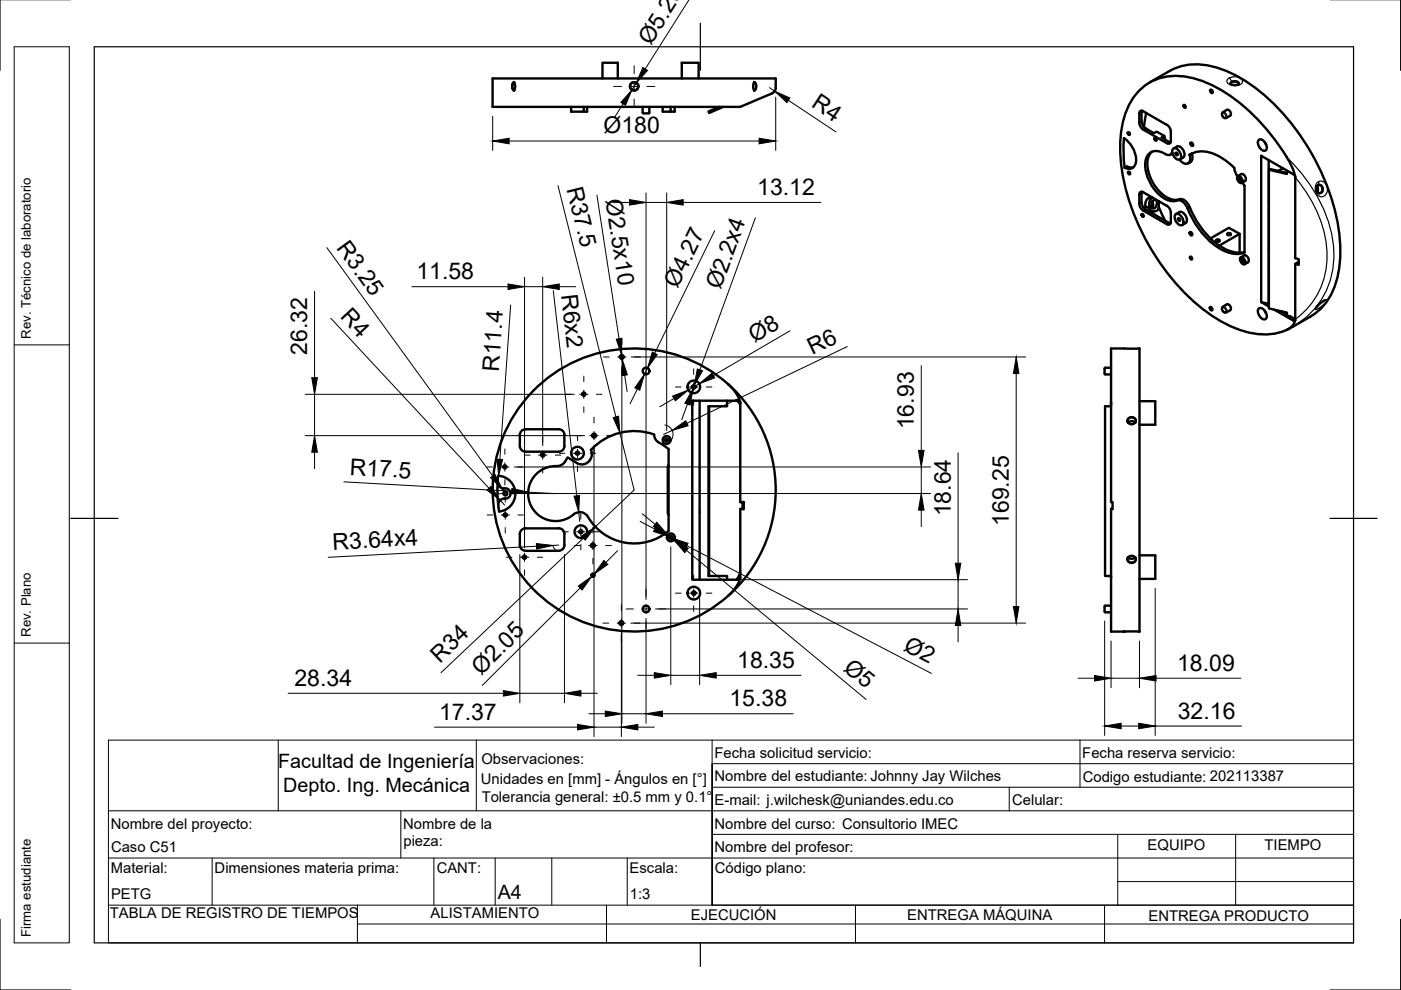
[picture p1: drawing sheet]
<svg xmlns="http://www.w3.org/2000/svg" width="297mm" height="210mm" viewBox="0 0 297 210" stroke-linecap="round" stroke-linejoin="round" font-family="sans-serif">
<!-- layer: Visible -->
<g fill="none" stroke="#000" stroke-width=".51">
<path d="M104.4 16.6h60.1v2a2.16 2.16 0 0 1-1.7 1.6l-4.1 1.7a6.4 6.4 0 0 1-4.3 .8h-50zM108.8 17.5l-.2 .5v.6l.4 .6a1.12 1.12 0 0 1 0-1.8zM109 17.4a1.8 1.8 0 0 1 0 1.8M127.7 16.6v-3.3h3.3v3.3M144.5 16.6v-3.3h3.6v3.3M159.9 17.4a1.16 1.16 0 0 1 0 1.8 1.16 1.16 0 0 0 0-1.8zM159.9 17.4a1.8 1.8 0 0 0 0 1.8M243.7 17.5l4.3-2.5a13.3 13.3 0 0 1 11.8-.1 38.3 38.3 0 0 1 16.9 15.4 42.8 42.8 0 0 1 7.4 24.9 14.9 14.9 0 0 1-5 11l-6.2 3.7M256.6 19.1l.4 .1 .1 .5-.4-.1zM260.9 17.8a1 1 0 0 1 1.8 0M260.9 17.8l.7 .2 1.1-.2M260.9 17.8a.98 .98 0 0 1 .9-.6 .98 .98 0 0 1 .9 .6"/>
<path d="M121.1 22.7v1h3.4v-1M123.8 22.7v1M136.2 22.7l.1 1.2 .1 .1M136.4 24h1.1M137.7 22.7v1.2M137.7 23.9l-.2 .1M140.5 22.7v1h2.5v-1M142.2 22.7v1M152.5 22.7l-2.3 .9 .1 .4 3-1.3M238.3 29.3a5.4 5.4 0 0 1 2.4 5.7 1.49 1.49 0 0 1-2.3 .6 28.8 28.8 0 0 1-.1-6.3zM239.4 28.1l.1 .2M239.5 36.5l.1 .2"/>
<path d="M240.3 35.5h-.6l-.8-.2-.5 .3M241.5 26l.4 1 .5 .5M241.6 24.1v1.9M242 23.8v1.9M242 25.7l.4 1 .5 .5M242.1 23.5l-.1 .3M242.4 27.5l5 2.9h.6l.2-.5M242.4 23.6l5 2.8 .5 .5 .3 1M242.4 23.6l-.2-.1a.51 .51 0 0 0-.7 .6M242.9 27.2l1.7 1.1 .6-.4 1.6 .9-.5 .4 1.9 1M243 24l-.5 2.9M244.2 32.2a3.9 3.9 0 0 0-.8 3.9 8.7 8.7 0 0 0 4.8 6.1 3.1 3.1 0 0 0 2.1 0l.9 .3 .6 .6a19.6 19.6 0 0 0 7.2 9.3l1.5 .7a5.7 5.7 0 0 0 3.4 .3"/>
<path d="M246.9 28.8l.1 .8M247.1 32.7a2.62 2.62 0 0 0-3.8 .3 6.5 6.5 0 0 0 .8 6.2 6 6 0 0 0 5 3.4 1.82 1.82 0 0 1 2.5 1.2 17.3 17.3 0 0 0 8.1 9.5 5.5 5.5 0 0 0 4.2 .3M248.2 28v1.9M248.6 32.3a.94 .94 0 0 1-1.5 .4M248.6 32.5l-.5 .3M248.8 31.5a1.55 1.55 0 0 1 1.4 2.3 1.55 1.55 0 0 1-1.4-2.3zM248.8 31.5l.7-.4a1.56 1.56 0 0 1 1.4 2.3l-.8 .4M250.1 33.8v.1M250.1 33.9a1.4 1.4 0 0 0 1.9 .6l.1-.1M252.2 32.8a1.65 1.65 0 0 1-.1 1.6M252.2 32.8a6.2 6.2 0 0 1 6.7 .6l2.8 2.2 .1 .7 .6 1.1M252.3 34.4l-.5 .3"/>
<path d="M252.4 30.3l.4 .1 .1 .5-.4-.1zM252.7 32.6l-.5 .2M252.7 32.6a1.38 1.38 0 0 1-.4 1.8M252.7 32.5v.1M260.1 23.3a.82 .82 0 0 1 .7 1.2l-.8 .5a.77 .77 0 0 1-.8-.4 .77 .77 0 0 1 .1-.8l.8-.5M262.4 37.3a.97 .97 0 0 1 .9 1.5 .97 .97 0 0 1-.9-1.5zM263.1 36.9l-.7 .4M263.2 36.9a.97 .97 0 0 1 .8 1.5l-.7 .4M263.4 38.7l.5 .7v14.2M267 29.6a1.55 1.55 0 0 1 1.3 2.3 1.55 1.55 0 0 1-1.3-2.3zM268.1 30.1l.3 .6M269 33.9v30.6"/>
<path d="M269 36v29.4l3.9 .9v.6l1.7 .7M269 38.4v.1M272 35.7l-1 .5M272.9 36.2v.7l-3.9-.9 .2-.2 3.7 .9M274.6 37.5a10.9 10.9 0 0 0-1.8-4.1 40.1 40.1 0 0 0-16.5-15.6 14.3 14.3 0 0 0-11.6-.8 12.3 12.3 0 0 0-6.7 9.1 34.2 34.2 0 0 0 2.4 19.3 47 47 0 0 0 17.5 22.2 18.2 18.2 0 0 0 12.3 3.1l2.6-.8M274.6 37.5v17.3l.8 .1v1.3l-.8-.3M274.6 37.5l-.3-.5-6.9-4v31.1l1.6 .9M279.2 39.6l.2 .5-.1 .6M279.4 39.3a.81 .81 0 0 1 1 .7 .81 .81 0 0 1-.9 .9 1.17 1.17 0 0 1-.1-1.6zM279.4 39.3a.82 .82 0 0 1 1 .7 .82 .82 0 0 1-.8 .9M242 42.9l.3 .9 .6 .6M242.1 40.7l-.1 2.2"/>
<path d="M242.7 43.9a1.42 1.42 0 0 1 1.5 1.2M242.7 43.9l-.2 .1M242.9 44.4l4.9 2.9M243.7 43.8l-.1 .5M244.2 41.8a1.42 1.42 0 0 0-1.3 2.1M244.3 42.7l.2 .7-.3 .7a1.21 1.21 0 0 0 0-1.3M244.4 41.9a1.54 1.54 0 0 0-.7 1.9M244.8 44.8l-.7 .1M245.4 42.8a.71 .71 0 0 0-1-.3 .71 .71 0 0 0-.2 1M245.7 43.8l1.3 3M245.7 42.7l-.4 .2a1.01 1.01 0 0 1-1 1.3l-.2-.4 .1-.3-.5 .3M245.8 42.7l-.1 .4a1.27 1.27 0 0 1-.9 1.7l-.9-.2"/>
<path d="M247.8 47.2l.4 .2M248.2 45.1v1.9M248.2 45.1l-.3-1-.5-.5-5-2.8-.3-.1-.5 .2v2.6l.6 1 5.2 3 .6 .1 .2-.6M249.3 45.4a1.55 1.55 0 0 1 1.4 2.3 1.55 1.55 0 0 1-1.4-2.3zM250 45a1.56 1.56 0 0 1 1.4 2.3l-.7 .4M250 45l-.7 .4M252.3 49.2l.4 .1 .1 .6-.4-.1zM257.9 50.8h.4l.3 .3-.5 .1-.3-.1zM258.5 52.1l4.3-2.5v4M260.3 49.5l.4-.1 .3 .3-.5 .2-.3-.2zM262.8 49.6l-2.2-1.3-4 2.3M263.1 54.6a.97 .97 0 0 1 .8 1.4 .97 .97 0 0 1-.8-1.4z"/>
<path d="M263.8 54.1a.97 .97 0 0 1 .8 1.5l-.7 .4M263.8 54.2l-.7 .4M269 42.6v.1M269 58.9v.1M269 57.1h.1M269 53.1v.1M275.4 55.7h-.3l-.5 .2v11.8a2.79 2.79 0 0 1-1.8 2.2M234.2 78.1v1.1M234.2 79.2l.2 .2M234.4 79.4h1.2M234.4 78h1.2M234.4 78l-.2 .1"/>
<path d="M238.3 73.9h-2.7v11.4M238.3 73.9h3.2M241.6 73.9h.1M241.6 73.9v60M256.5 65.1l.4 .1 .1 .6-.4-.1zM260.1 64.5l-.8 .5a.77 .77 0 0 0-.1 .9 .77 .77 0 0 0 .8 .4l.8-.5M260.1 64.5a.82 .82 0 0 1 .7 1.2M267 65.3a1.55 1.55 0 0 1 1.3 2.4 1.55 1.55 0 0 1-1.3-2.4zM267.4 64.1l1.6 .3M268.1 65.9l.3 .5M270.2 65.7l4.1 2.3 .3-.1M271.8 66.1l1.1 .6"/>
<path d="M272.3 66.2l.2 .3M280.9 63.7l-.8 .5-1 1M111.4 91h7.1a1.22 1.22 0 0 1 1.2 1.2M111.5 91a1.22 1.22 0 0 0-1.3 1.2v2.4a1.22 1.22 0 0 0 1.2 1.2h7a1.22 1.22 0 0 0 1.3-1.2M119.7 92.2v2.4M138.7 92.1a2.17 2.17 0 0 0 1.5 2l1.6 1.1M138.7 92.1a12.5 12.5 0 0 0-13.4 3.3 2.15 2.15 0 0 1-.5 2.4 2.15 2.15 0 0 1-2.5 .4l-1.9-1.2a2.74 2.74 0 0 1-3.2 1.9 5.8 5.8 0 0 0-4.7 8.3 5.8 5.8 0 0 0 9.4 1.7 2 2 0 0 1 2.8 .7 11.3 11.3 0 0 0 17.1 3M141.8 98.6l-.2 .6v9.4l.2 .6M141.8 95.2v17.4M148.3 85v37.9M150.3 86.1v36M154.2 85v1.1h-4v36h4v.8"/>
<path d="M154.4 81.5a6.9 6.9 0 0 1 2.6 4v20.9M156.1 85h.6M156.4 85l.6 .8M156.5 85h-9.7v37.9h9.7M156.5 84.9l.5 .4M235.6 85.3v.8h-1.3v36h1.3v11.8h6M235.6 85.3v21.1l.3 .1v1.5l-.3-.1M239.2 88.7a.81 .81 0 0 1 1.3-.1 .81 .81 0 0 1-.1 1.2 .81 .81 0 0 1-1.1 0 .81 .81 0 0 1-.1-1.1zM240.7 89.6a.96 .96 0 0 0-1.5 0M240.7 89.6a.82 .82 0 0 0-.8-1.1 .82 .82 0 0 0-.7 1.1M241.6 85.1h3.3v5h-3.3M105.5 102.1a1.34 1.34 0 0 0 1.3 1.5"/>
<path d="M105.6 100.9a3.8 3.8 0 0 1 3.7 3.7 3.8 3.8 0 0 1-3.5 3.9 29 29 0 0 1-.2-7.6zM106.8 103.6h.3M107 105.7h.1M107 105.7a1.34 1.34 0 0 0-1.4 1.5M107.2 103.5a1.09 1.09 0 0 1 1 1.1 1.09 1.09 0 0 1-1 1.1M111.4 112h7M111.4 112a1.22 1.22 0 0 0-1.2 1.2v2.4a1.22 1.22 0 0 0 1.3 1.2M118.5 112a1.22 1.22 0 0 1 1.2 1.2M119.7 113.2v2.4M119.7 115.6a1.22 1.22 0 0 1-1.2 1.2h-7.1M157 106.4l.7 .1v1.5l-.7-.1v14.4a6.8 6.8 0 0 1-2.6 4M157 106.4l.4 .1v1.4"/>
<path d="M157.4 106.5h.3M235.9 107.9h-.3v14.7M239.2 118.2a.82 .82 0 0 0 .7 1.1 .82 .82 0 0 0 .8-1.1M239.2 118.1a.96 .96 0 0 0 1.5 0M239.2 118.1a.81 .81 0 0 1 1.3-.1 .81 .81 0 0 1-.2 1.3 .8 .8 0 0 1-1-.2 .8 .8 0 0 1-.1-1zM241.6 117.7h3.3v5h-3.3M156.9 122.6l-.4 .3M157 121.4l-.8 1.5M234.2 128.6v1.1M234.2 129.6l.2 .2M234.4 129.8h1.2M234.4 128.4h1.2"/>
<path d="M234.4 128.4l-.2 .2M241.6 133.9h.1"/>
<circle cx="134.4" cy="18.3" r=".88"/>
<circle cx="134.5" cy="18.3" r=".88"/>
<circle cx="239.3" cy="28.3" r=".25"/>
<circle cx="239.3" cy="36.7" r=".25"/>
<circle cx="244.9" cy="29.6" r=".26"/>
<circle cx="249.4" cy="32.7" r=".25"/>
<circle cx="251.1" cy="22.6" r=".26"/>
<circle cx="262.8" cy="38.1" r=".25"/>
<circle cx="242.2" cy="45.7" r=".26"/>
<circle cx="250" cy="46.6" r=".25"/>
<circle cx="252.5" cy="54.7" r=".26"/>
<circle cx="263.4" cy="55.3" r=".25"/>
<circle cx="131.8" cy="75.7" r=".41"/>
<circle cx="137" cy="78.7" r=".71"/>
<circle cx="107" cy="99" r=".33"/>
<circle cx="115.1" cy="96.5" r=".35"/>
<circle cx="122.4" cy="96.1" r="1.34"/>
<circle cx="122.4" cy="96.1" r=".33"/>
<circle cx="123.8" cy="83.6" r=".35"/>
<circle cx="126" cy="92.4" r=".41"/>
<circle cx="141.3" cy="93.3" r=".84"/>
<circle cx="141.3" cy="93.3" r=".33"/>
<circle cx="147.1" cy="82" r=".37"/>
<circle cx="147.1" cy="82" r="1.34"/>
<circle cx="107.1" cy="109.2" r=".33"/>
<circle cx="107.2" cy="104.6" r=".41"/>
<circle cx="111.2" cy="118.1" r=".35"/>
<circle cx="123.2" cy="112.7" r="1.34"/>
<circle cx="123.2" cy="112.7" r=".33"/>
<circle cx="125.7" cy="115.7" r=".41"/>
<circle cx="134.5" cy="103.9" r="30"/>
<circle cx="142.2" cy="113.9" r=".84"/>
<circle cx="142.2" cy="113.9" r=".33"/>
<circle cx="125.7" cy="121.9" r=".35"/>
<circle cx="131.7" cy="132.1" r=".41"/>
<circle cx="137" cy="129.1" r=".71"/>
<circle cx="147.1" cy="125.8" r=".37"/>
<circle cx="147.1" cy="125.8" r="1.34"/>
</g>
<!-- layer: Visible Narrow -->
<g fill="none" stroke="#000" stroke-width=".25">
<path d="M260.4 16.7a2.19 2.19 0 0 1 3 .3 1.07 1.07 0 0 1-1.3 1.2 1.75 1.75 0 0 1-2-1zM260.6 16.5l.3 .4 .2 .5M242 23.8l-.4 .3M242 25.7l-.4 .3M242.9 27.2l-.5 .3M247.8 30.1l-.4 .2M248.6 32.5l-.3 .1M252.5 34.3l-.5 .2M252.6 34.2l-.5 .2M259.2 24.1l.1-.1a.6 .6 0 0 1 .4 1 .7 .7 0 0 1-.5-.9zM259.3 23.8a.82 .82 0 0 1 .7 1.2M272.8 33.4a31.3 31.3 0 0 1 9.9 18.6 17.3 17.3 0 0 1-8.7 17.3"/>
<path d="M274.6 37.6a26 26 0 0 1 6.7 17.5 16.2 16.2 0 0 1-6.7 12.6M279.3 38.7a1.43 1.43 0 0 1 1.7 .1 1.43 1.43 0 0 1 .4 1.6 1.27 1.27 0 0 1-1.2 1.3 1.27 1.27 0 0 1-1.3-1.3v-1zM279.5 38.5l.1 .3-.1 .5M242 41l-.4 .3M242 42.9l-.4 .3M242.9 44.4l-.5 .3M247.8 47.3l-.4 .2M250.1 42.2l-.5 .3M252.2 43.9l-.4 .3M269 58.3h.1M269 52.7h.1M269 45.1h.1"/>
<path d="M269 42.9h.1M259.2 65.3l.1-.1a.6 .6 0 0 1 .4 1 .7 .7 0 0 1-.5-.9zM259.3 65a.82 .82 0 0 1 .7 1.3M274.6 67.8l-.3 .2M279.3 64.9l.4-.5a2.21 2.21 0 0 1 1.7-.8 4.3 4.3 0 0 1-2.6 2zM280.7 63.7l-.1 .1"/>
</g>
<!-- layer: BOM -->
<path d="M3 9.9h11.7v190h-11.7zM3 73.1h11.7M3 136.3h11.7" fill="none" stroke="#000" stroke-width=".21"/>
<!-- layer: Border -->
<path d="M0 -.1v15M297 -.1v15M20 9.9h267v190h-267zM148.5 4.9v10M15 109.9h10M282 109.9h10M0 194.9v15h15M148.5 199.9v5M297 194.9v15h-15" fill="none" stroke="#000" stroke-width=".25"/>
<!-- layer: TitleBlock -->
<g fill="none" stroke="#000" stroke-width=".21">
<path d="M59 156.9v15M101 156.9v15M151 156.9v35v-30h136M229 156.9v10M23 171.9h264M85 171.9v10M151 166.9h136M151 176.9h136M214 166.9v5M237 176.9v15M262 176.9v15M23 191.9v8h264v-43h-264v35h264h-136"/>
<path d="M23 181.9h264M45 181.9v10M75.8 195.9h211.2M75.8 191.9v8M92 181.9v10M105 181.9v10M117 181.9v10M128.6 191.9v8M133 181.9v10M181.4 191.9v8M234.2 191.9v8M237 186.9h50"/>
</g>
<!-- layer: FD_Dimensions -->
<g fill="none" stroke="#000" stroke-width=".21">
<path d="M146.1 -.1l-9.3 14.7M134.9 17.6l-.9 1.5M163.1 18.6l1.1 .7M104.5 24.7v7.2M107.9 29.9h53.1M118.3 39.3l12.3 49.1M132.1 22l-1.9 3M164.5 20.6v11.3M167.2 21.3l10 6.7M69.3 52.5l35.2 48.4M111.2 58.8v57.4M115.1 58.8v35.7"/>
<path d="M126.6 41.4l4.7 30.4M130 42.9h3.5M137 40.9v86.2M137 42.9h4.4M141.4 40.9v50.4M144.8 42.9h29.2M151.5 48.9l-12.7 26M160.2 46.2l-11.8 32.2M66.7 61.8v18.3M70.1 67.5l33.6 36M87.3 60.8h20.4M108.3 64.7l-2.3 32.7"/>
<path d="M111.2 60.8h3.9M117.3 61.6l5 43.5M118.6 60.8h3.5M131.8 75.3l.1 .8M131.8 77.7v75.6M132.4 79.6l.6 3.4M133.8 75.7h83.6M137.3 78.1l-.6 1.2M167.5 70.1l-16.2 9.5M179.6 73.5l-34 16.2M195.3 77.5v18M215.5 79.2v49.4"/>
<path d="M64.7 92.4h59.3M64.7 83.6h57.1M66.7 83.6v8.8M66.7 95.9v3.5M109.1 99h88.2M125.9 94.4v61.8M131.4 91.8l3.1 12.1-8.3 7.8M135.1 82.5l-1.5 3.1M141 90.1a2 2 0 0 1 1.6 2.6 2 2 0 0 1-2.8 1.2M142.5 91.3l-1.8 .8M142.9 84.5l-3 1.7M145.8 85.7l-1.3 3.3"/>
<path d="M147.2 81.7l-.2 .7M148.2 81.4l-2.3 1.3M195.3 99v5.6M203.1 96v23.4M72.9 102.2l35.6 2M105.7 100.9l-.2 3.8M106.1 106.1l.9 1M106.5 103.8l.7 .8M106.9 105.7a1.32 1.32 0 0 0-1.1 .8 1.32 1.32 0 0 0 .2 1.4M107.2 103.5l-.7 .2M109.2 104.6h88.1M110.2 117.6v31.4"/>
<path d="M112 104.3l5.8 .4M113.7 115.8l-44.1 2.4M117.2 115.6a1.22 1.22 0 0 0 1.3 1.2M118.4 115.6h-1.2M119.7 117.6v31.4M122.7 108.6l.2 2M123.7 114.1l-30.2 28.5M130.9 116.8l-2.4 2.4M135.7 110.5l3.1 1.7M136.2 108.9l2.7 2.3M141.6 113.4l1.3 1.1M141.9 113.8l.6 .3"/>
<path d="M142.2 115.9v29.3M145.6 116.7l38 31.6M145.6 115.7l51.9 27.1M195.3 108.2v3.4M123 124.7l-20.8 20.6M126 121.7l-.5 .5M131.7 134.1v22.1M133.7 132.1h83.7M137 131.1v22.2M139 129.1h66.1M148.3 124.9v20.3M148.8 122.9h56.3"/>
<path d="M203.1 122.9v6.2M203.1 132.6v3.5M234.2 131.7v24.2M235.6 135.9v9.9M241.6 135.9v9.9M244.9 124.7v31.2M61.1 147h45.6M92.1 154.2h30.3M110.2 147h9.5M123.2 147h3.5M124.8 151.3h3.5M125.9 154.2h5.8"/>
<path d="M131.8 151.3h5.2M135.2 143.2h3.5M135.2 154.2h3.5M140.5 151.3h27.7M142.2 143.2h6.1M151.8 143.2h18M228.6 143.8h3.5M235.6 143.8h6M237.7 153.9h3.7M244.9 153.9h18.3M245.1 143.8h18"/>
</g>
<g fill="#000" stroke="#000" stroke-width=".21">
<path d="M136.3 14.3l1 .6-2.4 2.7zM104.5 29.9l3.4-.6v1.2zM134 19.1l-1.4 3.2-1-.6zM161 29.3l3.5 .6-3.5 .6zM164.2 19.3l3.3 1.5-.7 1zM133.5 42.3l3.5 .6-3.5 .6zM141.4 42.9l3.4-.6v1.2zM107.7 60.2l3.5 .6-3.5 .6zM115.1 60.8l3.5-.6v1.2zM130.7 71.9l1.1-.2v3.6zM131.9 76.1l1.1 3.4-1.1 .2zM138.3 74.6l1 .6-2 2.9z"/>
<path d="M147.8 78.2l1.1 .4-1.7 3.1zM148.2 81.4l2.8-2.3 .6 1zM215.5 75.7l.5 3.5h-1.1zM66.7 92.4l.6 3.5h-1.2zM66.1 80.1h1.2l-.6 3.5zM105.4 97.4h1.2l-.9 3.5zM130 88.5l1.1-.3 .3 3.6zM136.7 79.3l-1.1 3.4-1-.5zM142.6 84l3.3-1.3-2.7 2.3zM147 82.4l-.7 3.5-1.1-.4zM142.5 91.3l2.9-2.1 .5 1.1zM194.7 95.5h1.2l-.6 3.5z"/>
<path d="M103.3 103.9l.8-.8 2 3zM104 101.3l.9-.7 1.6 3.2zM108.5 103.6l3.5 .7-3.5 .4zM113.7 115.2l3.5 .4-3.4 .8zM121.7 105.2l1.2-.1-.2 3.5zM123.3 113.7l2.9-2-2.1 2.8zM128 118.8l.9 .9-2.9 2zM139.1 111.7l2.8 2.1-3.3-1.1zM139.3 110.7l2.3 2.7-3.1-1.8zM142.5 114.1l3.4 1.1-.5 1zM142.9 114.5l3 1.8-.7 .9zM195.3 104.6l.6 3.6h-1.2z"/>
<path d="M202.5 119.4h1.2l-.6 3.5zM122.6 124.3l2.9-2.1-2.1 2.9zM203.1 129.1l.6 3.5h-1.2zM214.9 128.6h1.1l-.5 3.5zM106.7 146.4l3.5 .6-3.5 .6zM122.4 153.6l3.5 .6-3.5 .6zM119.7 147l3.5-.6v1.2zM128.3 150.8l3.5 .5-3.5 .6zM131.7 154.2l3.5-.6v1.2zM138.7 142.6l3.5 .6-3.5 .6zM137 151.3l3.5-.5v1.1zM148.3 143.2l3.5-.6v1.2z"/>
<path d="M232.1 143.2l3.5 .6-3.5 .6zM234.2 153.9l3.5-.6v1.2zM241.4 153.3l3.5 .6-3.5 .6zM241.6 143.8l3.5-.6v1.2z"/>
</g>
<!-- layer: Smart Centers -->
<g fill="none" stroke="#000" stroke-width=".21">
<path d="M130.1 18.3h1.7M133.6 18.3h1.7M134.5 13.9v1.7M134.5 17.4v1.8M137.1 18.3h1.7M134.5 21v1.7M123.8 79.7v1.2M127.9 75.7h1.3M131 75.7h1.7M131.8 71.8v1.2M131.8 74.8v1.8M131.8 78.4v1.2"/>
<path d="M134.5 75.7h1.3M147.1 78.2v1.2M103.2 99h1.2M106.2 99h1.7M107 95.2v1.1M107 98.1v1.8M109.7 99h1.2M111.2 96.5h1.2M114.2 96.5h1.8M115.1 92.6v1.2M115.1 95.6v1.8M115.1 99.2v1.1"/>
<path d="M117.8 96.5h1.1M118.6 96.1h1.2M119.9 83.6h1.2M121.6 96.1h1.7M122 92.4h1.3M122.4 92.3v1.1M122.4 95.2v1.8M122.4 98.8v1.1M122.9 83.6h1.8M123.8 82.7v1.8M123.8 86.3v1.1M125.1 92.4h1.7"/>
<path d="M125.1 96.1h1.2M125.9 88.4v1.3M125.9 91.5v1.8M125.9 95.1v1.2M126.4 83.6h1.2M128.6 92.4h1.3M143.2 82.1h1.2M146.2 82.1h1.8M147.1 81.1v1.8M147.1 84.7v1.2M149.8 82.1h1.1M103.3 109.2h1.2"/>
<path d="M104.6 104.7h1.8M105.5 103.8v1.8M106.2 109.2h1.8M107 101.7v1.1M107.1 105.4v1.1M107.1 108.3v1.8M107.1 111.9v1.1M107.4 118.1h1.1M109.8 109.2h1.2M110.3 118.1h1.8M111.2 114.3v1.2M111.2 117.3v1.8"/>
<path d="M113.9 118.1h1.2M119.3 112.7h1.2M121.8 115.7h1.2M122.3 112.7h1.8M123.1 108.9v1.2M123.1 111.9v1.8M123.1 115.4v1.2M124.8 115.7h1.8M125.7 111.8v1.2M125.7 114.8v1.8M125.7 118.4v1.2M125.8 112.7h1.2"/>
<path d="M128.4 115.7h1.2M111.2 120.8v1.2M127.8 132.1h1.3M130.9 132.1h1.7M131.7 128.2v1.2M131.7 131.2v1.8M131.7 134.8v1.2M132.8 129.1h1.5M134.4 132.1h1.3M136.1 129.1h1.8M137 124.9v1.5M137 128.2v1.8"/>
<path d="M137 131.8v1.5M139.7 129.1h1.5M143.2 125.8h1.2M146.2 125.8h1.8M147.1 121.9v1.2M147.1 124.9v1.8M147.1 128.5v1.1M149.8 125.8h1.1"/>
</g>
<g font-size="4.9">
<text x="138" y="9.7" transform="rotate(-58 138 9.7)">Ø5.25</text>
<text x="171.8" y="22.6" transform="rotate(34 171.8 22.6)">R4</text>
<text x="128" y="28.3">Ø180</text>
<text x="120.1" y="40" transform="rotate(76 120.1 40)">R37.5</text>
<text x="160.5" y="41.4">13.12</text>
<text x="128.4" y="42.4" transform="rotate(81 128.4 42.4)">Ø2.5x10</text>
<text x="71.2" y="52.5" transform="rotate(54 71.2 52.5)">R3.25</text>
<text x="88.3" y="59.2">11.58</text>
<text x="119" y="62.5" transform="rotate(84 119 62.5)">R6x2</text>
<text x="143.7" y="61.3" transform="rotate(-64 143.7 61.3)">Ø4.27</text>
<text x="152.8" y="61.6" transform="rotate(-70 152.8 61.6)">Ø2.2x4</text>
<text x="72" y="67.3" transform="rotate(47 72 67.3)">R4</text>
<text x="65.1" y="75.2" transform="rotate(-90 65.1 75.2)">26.32</text>
<text x="159.9" y="72.7" transform="rotate(-30 159.9 72.7)">Ø8</text>
<text x="172.2" y="75.3" transform="rotate(-25 172.2 75.3)">R6</text>
<text x="105.8" y="78.9" transform="rotate(-86 105.8 78.9)">R11.4</text>
<text x="193.8" y="91" transform="rotate(-90 193.8 91)">16.93</text>
<text x="74.1" y="100.7" transform="rotate(3 74.1 100.7)">R17.5</text>
<text x="201.6" y="109.5" transform="rotate(-90 201.6 109.5)">18.64</text>
<text x="213.9" y="111.5" transform="rotate(-90 213.9 111.5)">169.25</text>
<text x="70.6" y="116.6" transform="rotate(-3 70.6 116.6)">R3.64x4</text>
<text x="191.3" y="137.7" transform="rotate(28 191.3 137.7)">Ø2</text>
<text x="93.2" y="140.7" transform="rotate(-43 93.2 140.7)">R34</text>
<text x="102" y="143.3" transform="rotate(-45 102 143.3)">Ø2.05</text>
<text x="156.3" y="141.6">18.35</text>
<text x="178.6" y="142" transform="rotate(40 178.6 142)">Ø5</text>
<text x="249.6" y="142.3">18.09</text>
<text x="62.4" y="145.4">28.34</text>
<text x="154.7" y="149.8">15.38</text>
<text x="93.1" y="152.6">17.37</text>
<text x="249.7" y="152.4">32.16</text>
</g>
<g font-size="4.2">
<text x="59" y="162.9">Facultad de Ingeniería</text>
<text x="60" y="168">Depto. Ing. Mecánica</text>
<text x="105.5" y="190.7">A4</text>
</g>
<g font-size="3.1">
<text x="102.1" y="162">Observaciones:</text>
<text x="151.5" y="160.7">Fecha solicitud servicio:</text>
<text x="229.5" y="160.7">Fecha reserva servicio:</text>
<text x="102" y="166.3">Unidades en [mm] - Ángulos en [°]</text>
<text x="151.5" y="165.7">Nombre del estudiante: Johnny Jay Wilches</text>
<text x="229.6" y="165.7">Codigo estudiante: 202113387</text>
<text x="102.1" y="170.1">Tolerancia general: ±0.5 mm y 0.1°</text>
<text x="151.5" y="170.7">E-mail: j.wilchesk@uniandes.edu.co</text>
<text x="214.6" y="170.7">Celular:</text>
<text x="23.5" y="175.7">Nombre del proyecto:</text>
<text x="85.5" y="175.7">Nombre de la</text>
<text x="85.5" y="179.4">pieza:</text>
<text x="151.5" y="175.7">Nombre del curso: Consultorio IMEC</text>
<text x="23.5" y="185.2">Material:</text>
<text x="23.5" y="180.7">Caso C51</text>
<text x="45.5" y="185.2">Dimensiones materia prima:</text>
<text x="92.6" y="185.2">CANT:</text>
<text x="133.5" y="185.2">Escala:</text>
<text x="151.5" y="180.7">Nombre del profesor:</text>
<text x="151.6" y="185.2">Código plano:</text>
<text x="243.3" y="180.2">EQUIPO</text>
<text x="268.1" y="180.2">TIEMPO</text>
<text x="23.5" y="190.7">PETG</text>
<text x="133.5" y="190.7">1:3</text>
<text x="23.3" y="194.7">TABLA DE REGISTRO DE TIEMPOS</text>
<text x="91.3" y="194.6">ALISTAMIENTO</text>
<text x="146.5" y="195.1">EJECUCIÓN</text>
<text x="192.4" y="195.1">ENTREGA MÁQUINA</text>
<text x="243.5" y="195.2">ENTREGA PRODUCTO</text>
</g>
<g font-size="2.8">
<text x="6.5" y="71.9" transform="rotate(-90 6.5 71.9)">Rev. Técnico de laboratorio</text>
<text x="6.5" y="135.1" transform="rotate(-90 6.5 135.1)">Rev. Plano</text>
<text x="6.5" y="198.6" transform="rotate(-90 6.5 198.6)">Firma estudiante</text>
</g>
</svg>
